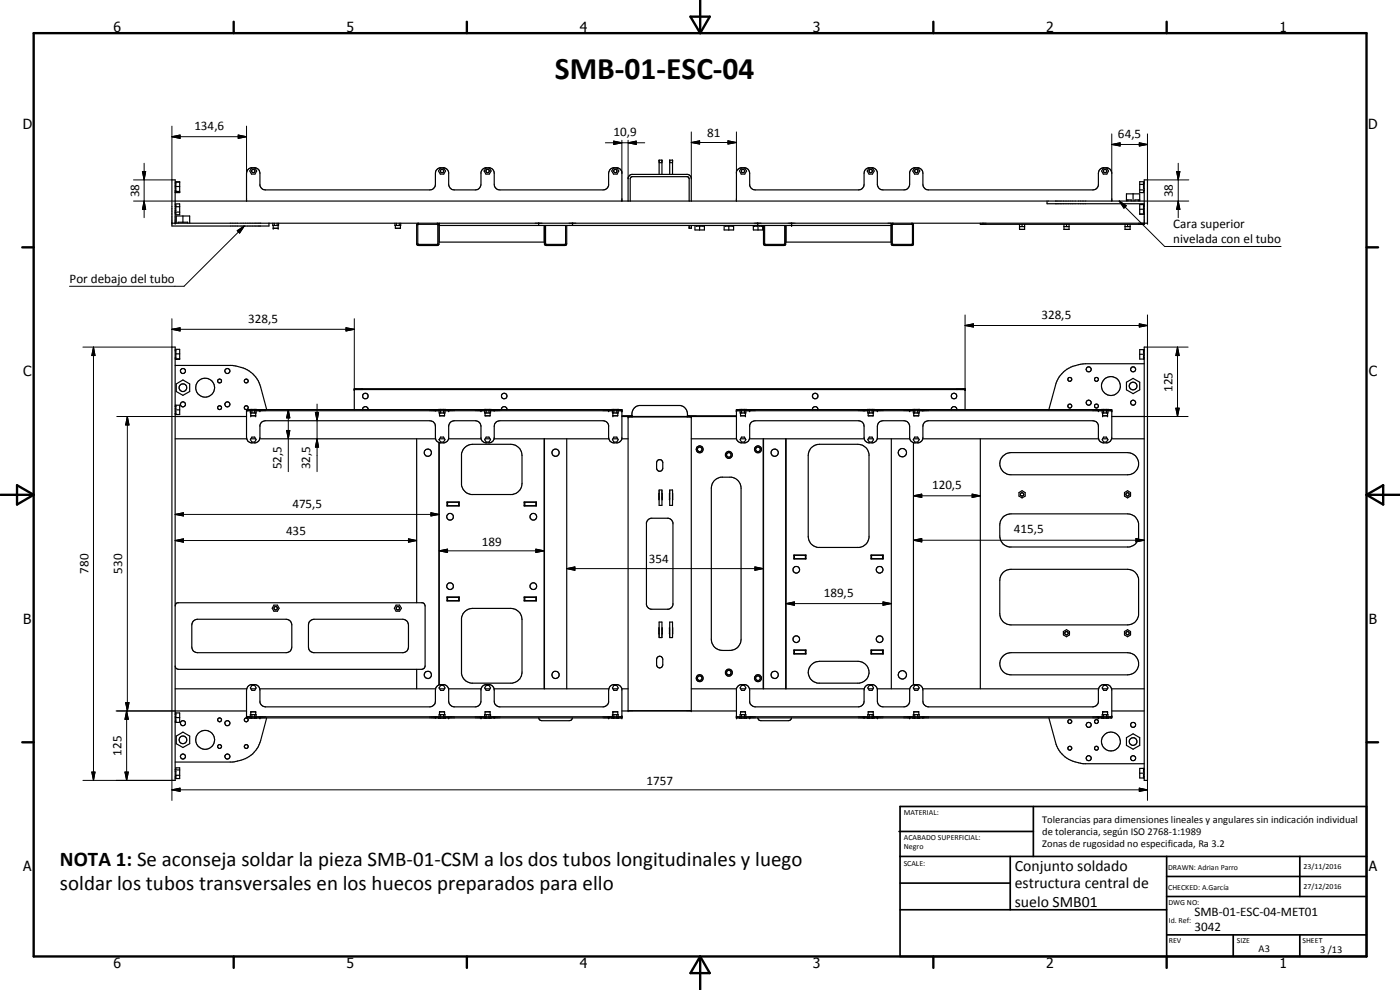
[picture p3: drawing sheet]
<svg xmlns="http://www.w3.org/2000/svg" width="420mm" height="297mm" viewBox="0 0 420 297" stroke-linecap="round" stroke-linejoin="round" font-family="sans-serif">
<g fill="none" stroke="#000" stroke-width=".35">
<path d="M52.6 54.8h.2M52.6 57.2h.2M52.6 55.1h.2M52.6 55.6h.2v-1.1h1.1v3.3h-1.3M52.6 56.3h.2v1.3M52.6 57.3h.2M52.6 57.6l1.3 .1M52.6 56h1.3M52.8 54.7h1.1M52.8 57.4h1.1M75.5 50.4h1l.5 .9-.5 .9h-1l-.5-.9zM132.2 50.4h1l.5 .9-.5 .9h-1l-.6-.9z"/>
<path d="M145.8 50.4h1l.6 .9-.6 .9h-1l-.5-.9zM184.1 50.4h1.1l.5 .9-.5 .9h-1.1l-.5-.9zM197.8 52.3v-4.3h.9v4.3M197.8 48.8h.9M201 48.8h.8M201 52.3v-4.3h.8v4.3M222.5 50.4h1l.6 .9-.6 .9h-1l-.6-.9zM260.8 50.4h1l.6 .9-.6 .9h-1l-.5-.9zM274.5 50.4h1l.5 .9-.5 .9h-1l-.6-.9zM331.1 50.4h1.1l.5 .9-.5 .9h-1.1l-.5-.9zM338.1 60h1.4v.3M338.5 60v.3"/>
<path d="M340.1 58.2v2.1M341.6 60v.3M342 57h1.4M342 55.3h1.2M342 60h-1.4v.3M343.2 55.1h.2M343.4 54.7h-.2v1.9h.2M343.4 54.5h-1.4v3.3h1.2v-.6h.2M51.6 67h292.8v-13h-1v13.3h-49.2v-.3M52.6 60.3h290.8M52.6 67v-13h-1v13.8h29.1v-.8M52.6 61.2h1.3v3.2h-1.1v-.6h-.2"/>
<path d="M52.6 61.8h.2M52.6 61.4h.2v1.8h-.2M52.6 63.6h1.3M52.8 62h1.1M52.9 67v-2.2h4v2.2M53.5 67v-.3h2.8v.3M54.9 64.8v1.9M74 60.3v-8.3a1.68 1.68 0 0 1 1.4-1.7 2.27 2.27 0 0 1 2 .4l.4 .4 .2 .9v3.6a1.7 1.7 0 0 0 1.7 1.4h49.3a1.65 1.65 0 0 0 1.7-1.7v-3.3a1.7 1.7 0 0 1 1.3-1.7 2.27 2.27 0 0 1 2.1 .4l.6 1v3.6a1.73 1.73 0 0 0 1.6 1.7h6.4a1.73 1.73 0 0 0 1.6-1.7v-3.6l.6-1a2.27 2.27 0 0 1 2.1-.4 1.7 1.7 0 0 1 1.3 1.7v3.3a1.73 1.73 0 0 0 1.7 1.7h31a1.7 1.7 0 0 0 1.7-1.4v-3.6a1.68 1.68 0 0 1 1.4-1.7 2.27 2.27 0 0 1 2 .4l.5 1v8.6M81.9 67v.6h1.7v-.6M82 67.6v.9h1.5v-.9M82.3 67v.6M83.2 67v.6"/>
<path d="M118.5 67v.6h1.8v-.6M118.6 67.6v.9h1.6v-.9M118.9 67v.6M119.8 67v.6M125.4 67.4h6v5.8h-6zM125.5 73.3h.1M125.5 67l-.5 .5v5.7l.5 .5h5.7l.4-.3 .1-6.1-.5-.3M131.8 67.6h135.7M131.8 67v5.6h31.5v-5M161.7 67v.6M163.4 67.6v5.7l.5 .4 6-.1 .2-.4v-5.6M163.7 67.6v5.6l.2 .1h5.8v-5.7"/>
<path d="M171.8 67v.6M188.5 60.3v-6.9l.5-.9 .6-.2 17.1 .1 .8 1v6.9M189.1 60.3v-6.7l.5-.6h16.7l.5 .6v6.7M206.8 67.6v.9h.7v-.9M208.6 67.6v1.4h2.8v-1.4M208.9 67.6v.3h2.1v-.3M210 67.9v1.1M217.3 67.6v1.4h2.9v-1.4M217.7 67.6v.3h2.1v-.3M217.7 67.6v.3M218.7 67.9v1.1M221 60.3v-8.6l.6-1a2.27 2.27 0 0 1 2-.4 1.68 1.68 0 0 1 1.4 1.7v3.6a1.7 1.7 0 0 0 1.6 1.4h31a1.73 1.73 0 0 0 1.7-1.7v-3.3a1.7 1.7 0 0 1 1.4-1.7 2.27 2.27 0 0 1 2 .4l.6 1v3.9l.4 .8 .4 .4 .9 .2h6.3a1.73 1.73 0 0 0 1.7-1.7v-3.6l.6-1a2.27 2.27 0 0 1 2-.4 1.7 1.7 0 0 1 1.4 1.7v3.3a1.73 1.73 0 0 0 1.7 1.7h49.3a1.7 1.7 0 0 0 1.6-1.4v-3.6a1.68 1.68 0 0 1 1.4-1.7 2.27 2.27 0 0 1 2.1 .4l.6 1.3v8.3"/>
<path d="M226.1 67.6v1.4h2.8v-1.4M226.4 67.6v.3M227.1 67.6v.3h-1M227.4 67v.6M227.5 67.6v1.4M227.9 67.6v.3h1M228.5 67.6v.3M229.1 67.6v5.6l.5 .5 6-.1 .2-.3v-5.7M229.5 67.6v5.6l.1 .1h5.8l.1-5.7M235.9 67.6v5h31.5v-5M237.6 67v.6M267.5 67v6.3l.5 .4 6-.1 .1-.3v-6l-.5-.3"/>
<path d="M267.8 67.4h6v5.8h-6zM268 67l-.5 .3M306 67.3v1.5h1.5v-1.5M306 68h1.5M306.7 67.3v.7M314.2 60.3v.8h29.2M319.3 67.3v1.5h1.5v-1.5M319.3 68h1.5M320.1 67.3v.7M337.6 67.3v1.5h1.6v-1.5M337.6 68h1.6M338.1 60.3v-2.1h3.9v2.1"/>
<path d="M338.4 67.3v.7M342 64.2h1.4M342 62.8h1.2M343.4 61.7h-.2v2.1h.2M343.4 61.4h-1.4v2.9l1.2-.1M51.6 104.1h1v130h-1zM52.6 105.2h.2v2.1h-.2M52.6 104.8h1.3v3l-1.1-.1M52.6 109.6h17.1a9.1 9.1 0 0 1 8.5 6.5l1.8 6.8M52.6 105.3h.2M52.8 106.2h1.1M52.9 115.2l2-1.2 2 1.2v2.3l-2 1.1-2-1.1z"/>
<path d="M53.9 107.7h-1.3M106.3 116.9h183.3M338.1 114.7l2-1.2 1.9 1.2v2.3l-1.9 1.1-2-1.1zM342 106.3h1.4M343.2 104.9v1.1h.2M343.2 105.3h.2M343.2 107.4h.2M343.4 104.1h1v130h-1zM343.4 106.7h-.2v1M343.4 104.9h-1.4v2.8h1.4M343.4 109.1h-17.6a9.2 9.2 0 0 0-9 6.5l-2 7.3M52.6 123.4h.2v1"/>
<path d="M52.6 121.6h1.3v2.8h-1.3M52.6 125h21.4M52.6 131.7h21.5M52.6 122h.2M52.6 121.9h.2M52.6 124h.2M52.6 123h1.3M52.8 121.6v1h-.2M74 122.9h112.6v8.6l-.5 1a2.27 2.27 0 0 1-2 .4l-1.1-.6-.3-.8-.1-4.2-.5-.7-.8-.3-31.3-.1a1.65 1.65 0 0 0-1.7 1.7v3.3a1.61 1.61 0 0 1-1.3 1.7 2.27 2.27 0 0 1-2.1-.4l-.6-1v-3.6a1.73 1.73 0 0 0-1.6-1.7h-6.4a1.71 1.71 0 0 0-1.6 1.7v3.6l-.6 1a2.27 2.27 0 0 1-2.1 .4l-.9-.6-.3-.5-.1-3.9a1.73 1.73 0 0 0-1.7-1.7h-49.3l-.9 .2-.7 .9-.1 3.9a1.6 1.6 0 0 1-1.4 1.7 2.27 2.27 0 0 1-2-.4l-.6-1.3zM74 123.2h112.6M75 122.9h2M75.1 123.2v.7h1.8v-.7"/>
<path d="M75.3 131.7h1.4M75.3 123.9v.9h1.4v-.9M75.5 122.9h.1M75.6 131.1h.8l.5 .8-.5 .7h-.8l-.5-.7zM75.6 123.2v.7M76.4 123.2v.7M76.5 122.9h.1M77.9 131.7h52.8M78 122.9v.3M106.3 122.9v-6.3h183.3v6.3M108.8 122.9a.83 .83 0 0 1 .9-.9 .83 .83 0 0 1 .8 .9M125 131.7v49.1"/>
<path d="M130.7 122.9v.3M131.7 122.9h1.9M131.7 132.8v72.7M131.8 123.2v.7h1.8v-.7M131.8 131.9v.1M131.8 132.8v72.7M131.9 123.9v.9h1.5v-.9M131.9 131.7h1.5M132.2 122.9h.1M132.2 131.1h.9l.5 .8-.5 .7h-.9l-.4-.7zM132.2 123.2v.7M133.1 123.2v.7"/>
<path d="M133.2 122.9h.1M134.6 131.7h9.8M134.7 122.9v.3M139.5 134.3l1-.7 1.3-.3h11.5a3.4 3.4 0 0 1 3.4 3.4v8.3a3.4 3.4 0 0 1-3 3.4h-12.3a3.5 3.5 0 0 1-2.9-2.9v-9.3l.4-1.2zM144.3 122.9v.3M145.4 122.9h1.9M145.4 123.2v.7h1.8v-.7M145.6 123.9v.9h1.5v-.9M145.6 131.7h1.5M145.8 122.9h.1M145.9 131.1h.9l.4 .8-.4 .7h-.9l-.5-.7zM145.9 123.2v.7"/>
<path d="M146.8 123.2v.7M146.8 122.9h.1M148.3 131.7h34.4M148.3 122.9v.3M150.5 122.9a.83 .83 0 0 1 .8-.9 .83 .83 0 0 1 .8 .9M163.3 131.7v75M163.4 131.7v75M170.1 131.7v75M182.7 122.9v.3M183.7 122.9h1.9M183.8 123.2v.7h1.7v-.7M183.9 131.7h1.5"/>
<path d="M183.9 123.9v.9h1.5v-.9M184.1 122.9h.1M184.2 123.2v.7M184.2 131.1h.9l.4 .8-.4 .7h-.9l-.4-.7zM185.1 123.2v.7M185.2 122.9h.1M186.6 131.7h1.9M186.6 125h34.4M186.6 124.8h3M188.5 125.1h19v88.1h-19zM189.6 125a2.76 2.76 0 0 1 2.2-3.3h12.4a2.72 2.72 0 0 1 2.1 3.3M197.3 138.2a.93 .93 0 0 1 1-.2 .93 .93 0 0 1 .6 .8v1.7a.93 .93 0 0 1-.9 .9 .93 .93 0 0 1-.9-.9v-1.7z"/>
<path d="M206.3 124.8h14.7M207.5 131.7h13.6M221 122.9h112.7v8.3l-.6 1.3a2.27 2.27 0 0 1-2.1 .4 1.6 1.6 0 0 1-1.4-1.7v-3.9l-.8-.9-.8-.2h-49.3a1.73 1.73 0 0 0-1.7 1.7v3.3l-.1 .6-.5 .7a2.27 2.27 0 0 1-2 .4l-1-.6-.4-.8v-3.6a1.73 1.73 0 0 0-1.7-1.7h-6.3a1.71 1.71 0 0 0-1.7 1.7v3.6l-.6 1a2.27 2.27 0 0 1-2 .4l-.6-.2a1.6 1.6 0 0 1-.8-1.5v-3.3a1.73 1.73 0 0 0-1.7-1.7l-31.3 .1-.7 .3-.5 .7-.1 3.9-.6 1.3a2.27 2.27 0 0 1-2 .4l-1-.6-.4-.8zM221 123.2h112.7M222 122.9h2M222.1 123.2v.7h1.7v-.7M222.2 123.9v.9h1.5v-.9M222.3 131.7h1.4M222.5 122.9h.1M222.5 131.1h.9l.4 .8-.4 .7h-.9l-.4-.7zM222.5 123.2v.7M223.4 123.2v.7"/>
<path d="M223.5 122.9h.1M224.9 131.7h34.5M225 122.9v.3M229.1 131.7v75M235.8 131.7v75M235.9 131.7v75M243.5 134.3l1.1-.7 1.3-.3h11.6a3.4 3.4 0 0 1 3.3 2.9v25.2a3.4 3.4 0 0 1-2.9 2.9h-12.5a3.3 3.3 0 0 1-2.8-3.3v-24.3l.2-1.3zM243.8 122.9a.83 .83 0 0 1 .9-.9 .83 .83 0 0 1 .8 .9M259.3 122.9v.3M260.3 122.9h2M260.4 123.2v.7h1.8v-.7M260.6 123.9v.9h1.5v-.9"/>
<path d="M260.6 131.7h1.4M260.8 122.9h.1M260.9 131.1h.8l.5 .8-.5 .7h-.8l-.5-.7zM260.9 123.2v.7M261.7 123.2v.7M261.8 122.9h.1M263.3 131.7h9.7M263.3 122.9v.3M267.5 131.7v75M273 122.9v.3M274 122.9h2M274.1 123.2v.7h1.8v-.7"/>
<path d="M274.1 131.8v.2M274.1 132.8v72.7M274.2 123.9v.9h1.5v-.9M274.3 131.7h1.4M274.5 122.9h.1M274.5 131.1h.9l.5 .8-.5 .7h-.9l-.4-.7zM274.5 123.2v.7M275.4 123.2v.7M275.5 122.9h.1M276.9 131.7h52.8M277 122.9v.3M285.5 122.9a.83 .83 0 0 1 .8-.9 .83 .83 0 0 1 .8 .9"/>
<path d="M294.2 131.7v75M301.1 136.8l1-.7 1.3-.3h35a3.3 3.3 0 0 1 3.3 3.3 3.3 3.3 0 0 1-3.3 3.4h-35a3.3 3.3 0 0 1-3.1-2.1 3.3 3.3 0 0 1 .8-3.6zM329.6 122.9v.3M330.7 122.9h1.9M330.8 123.2v.7h1.7v-.7M330.9 131.7h1.5M330.9 123.9v.9h1.5v-.9M331.1 122.9h.1M331.2 123.2v.7M331.2 131.1h.9l.4 .8-.4 .7h-.9l-.4-.7zM332.1 123.2v.7M332.2 122.9h-.1"/>
<path d="M333.6 131.7h9.8M333.7 125h9.7M134.1 150.6h3.7v1.2h-3.7zM134.1 151.7h3.7M134.1 150.7h3.7M134.3 150.7v1M137.7 150.7v1M157.3 150.6h3.7v1.2h-3.7zM157.3 151.7h3.7M157.3 150.7h3.7M157.5 150.7v1M160.8 150.7v1"/>
<path d="M194.4 156.1l1-.6h5.2l1 .6 .4 .7v24.6l-.4 .8-1 .6h-5.2l-1-.6-.4-.8v-24.6zM197.8 147h.9v4.6h-.9zM197.8 148.1v1.8M198.7 148.1v1.8M201 147h.8v4.6h-.8zM201 148.1v1.8M201.8 148.1v1.8M214.2 144.4l1-.8 .8-.3 3.5-.1a3.4 3.4 0 0 1 2.9 3.3v45.3a3.3 3.3 0 0 1-3.3 3.4h-2.3a3.3 3.3 0 0 1-3.3-3.4v-45.3l.2-1.3zM301 155.2l1.1-.8 1.3-.2h35a3.3 3.3 0 0 1 3.3 2.9v4.1a3.2 3.2 0 0 1-2.9 2.9h-35.8a3.3 3.3 0 0 1-3-3.3l.1-3.7 .2-.8zM305.8 147.8l.9-.6 1 .6v1l-1 .6-.9-.6zM337.5 147.8l.9-.6 .9 .6v1l-.9 .6-.9-.6zM134.1 179.1h3.7v1.2h-3.7z"/>
<path d="M134.1 179.2h3.7M134.3 179.2v1M137.7 179.2v1M157.3 179.1h3.7v1.2h-3.7zM157.3 179.2h3.7M157.5 179.2v1M160.8 179.2v1M238.2 166.5h3.7v1.2h-3.7zM238.2 166.6h3.7M238.2 167.6h3.7M238.4 166.6v1M241.7 166.6v1"/>
<path d="M261.4 166.5h3.7v1.2h-3.7zM261.4 166.6h3.7M261.4 167.6h3.7M261.6 166.6v1M264.9 166.6v1M301 171.8l1.1-.7 1.3-.3h35a3.3 3.3 0 0 1 3.3 2.9v10.9a3.3 3.3 0 0 1-3.3 2.9h-35a3.3 3.3 0 0 1-3.4-3.4v-9.9l.3-1.3zM52.6 181.8l.2-.6 .6-.4h73.4l.4 .2 .4 .8v18l-.3 .6-.5 .4h-73.3l-.7-.4-.2-.6M57.9 186.4l1.4-.6h26.6a1.73 1.73 0 0 1 1.7 1.7l-.1 6.9a1.6 1.6 0 0 1-1.6 1.4h-26.9a1.6 1.6 0 0 1-1.4-1.7v-6.6zM82.2 181.6h1.1l.5 .9-.5 .9h-1.1l-.5-.9zM93 186.4l1.2-.6h26.7a1.8 1.8 0 0 1 1.7 1.7v6.6a1.71 1.71 0 0 1-1.7 1.7l-27.2-.1-.7-.5-.4-1.1v-6.6zM118.9 181.6h1l.6 .9-.6 .9h-1l-.5-.9zM134.1 180.2h3.7"/>
<path d="M139.5 183.5l1-.7 1.3-.3h11.5a3.4 3.4 0 0 1 3.4 3.4v15.8a3.3 3.3 0 0 1-3 3.3h-12.3a3.4 3.4 0 0 1-2.9-2.9v-16.6l.4-1.3zM157.3 180.2h3.7M197.3 197.2a.9 .9 0 0 1 1-.3 .9 .9 0 0 1 .6 .9v1.7a.93 .93 0 0 1-.9 .9 .93 .93 0 0 1-.9-.9v-1.7zM197.8 186.6h.9v4.7h-.9zM197.8 188.4v1.8M198.7 188.4v1.8M201 186.6h.8v4.7h-.8zM201 188.4v1.8M201.8 188.4v1.8M238.2 195h3.7v1.2h-3.7zM238.2 195.1h3.7M238.2 196.1h3.7"/>
<path d="M238.4 195.1v1M241.7 195.1v1M243.5 199.4l1.1-.7 1.3-.3h11.6a3.3 3.3 0 0 1 3.3 3.1 3.3 3.3 0 0 1-2.9 3.5h-12.4a3.3 3.3 0 0 1-2.7-2.2 3.3 3.3 0 0 1 .7-3.4zM261.4 195h3.7v1.2h-3.7zM261.4 195.1h3.7M261.4 196.1h3.7M261.6 195.1v1M264.9 195.1v1M301.1 196.8l1-.7 1.3-.3h35a3.3 3.3 0 0 1 3.3 3.4 3.3 3.3 0 0 1-3.3 3.3h-35a3.3 3.3 0 0 1-3.1-2.1 3.3 3.3 0 0 1 .8-3.6zM319.1 189.5l1-.6 .9 .6v1l-.9 .6-1-.6zM337.5 189.5l.9-.6 .9 .6v1l-.9 .6-.9-.6zM52.6 215.7h.2v1"/>
<path d="M52.6 213.9h1.3v2.8h-1.3M52.6 206.7h21.5M52.6 213.3h21.4M52.6 214.2h.2M52.6 216.4h.2M52.6 215.3h1.3M52.8 213.9v1.1h-.2M74 215.1h112.6M74.4 206l.2-.2a2.27 2.27 0 0 1 2-.4 1.68 1.68 0 0 1 1.4 1.7v3.6a1.8 1.8 0 0 0 1.7 1.4h49.3a1.73 1.73 0 0 0 1.7-1.7v-3.3a1.7 1.7 0 0 1 1.3-1.7 2.27 2.27 0 0 1 2.1 .4l.6 1v3.6a1.8 1.8 0 0 0 1.6 1.7h6.4a1.8 1.8 0 0 0 1.6-1.7v-3.6l.6-1a2.27 2.27 0 0 1 2.1-.4 1.7 1.7 0 0 1 1.3 1.7v3.3a1.73 1.73 0 0 0 1.7 1.7h31a1.8 1.8 0 0 0 1.7-1.4v-3.6l.5-1.3a2.27 2.27 0 0 1 2.1-.4l.8 .4 .5 1v8.6h-112.6v-8.3zM75 215.4h2M75.1 215.1v-.7h1.8v.7M75.3 206.7h1.4"/>
<path d="M75.3 214.4v-.8h1.4v.8M75.5 215.4v.1M75.6 205.7h.8l.5 .7-.5 .7h-.8l-.5-.7zM75.6 214.4v.7M76.4 214.4v.7M76.5 215.4v.1M77.9 206.7h52.8M78 215.1v.3M80 215.4l-1.8 6.8a9.1 9.1 0 0 1-8.5 6.4h-17.1M125 200.8v5.9M130.7 215.1v.3M131.7 215.4h1.9"/>
<path d="M131.8 215.1v-.7h1.8v.7M131.8 206.4h.1M131.9 214.4v-.8h1.5v.8M131.9 206.7h1.5M132.2 215.4v.1M132.2 205.7h.9l.5 .7-.5 .7h-.9l-.4-.7zM132.2 214.4v.7M133.1 214.4v.7M133.2 215.4v.1M134.6 206.7h9.8M134.7 215.1v.3M144.3 215.1v.3"/>
<path d="M145.4 215.4h1.9M145.4 215.1v-.7h1.8v.7M145.6 214.4v-.8h1.5v.8M145.6 206.7h1.5M145.8 215.4v.1M145.9 205.7h.9l.4 .7-.4 .7h-.9l-.5-.7zM145.9 214.4v.7M146.8 214.4v.7M146.8 215.4v.1M148.3 206.7h34.4M148.3 215.1v.3M161.7 215.4l.3 .6 .6 .2h8.2l.7-.2 .3-.6"/>
<path d="M182.7 215.1v.3M183.7 215.4h1.9M183.8 215.1v-.7h1.7v.7M183.9 206.7h1.5M183.9 214.4v-.8h1.5v.8M184.2 215.4l-.1 .1M184.2 214.4v.7M184.2 205.7h.9l.4 .7-.4 .7h-.9l-.4-.7zM185.1 214.4v.7M185.2 215.4v.1M186.6 206.7h1.9M186.6 213.3h34.4"/>
<path d="M207.5 206.7h13.6M221 215.1h112.7M221.6 205.8a2.27 2.27 0 0 1 2-.4l1 .6 .3 .8 .1 3.9a1.8 1.8 0 0 0 1.6 1.4h31a1.73 1.73 0 0 0 1.7-1.7v-3.3a1.7 1.7 0 0 1 1.4-1.7 2.27 2.27 0 0 1 2 .4l.6 1v3.6a1.71 1.71 0 0 0 1.7 1.7h6.3a1.8 1.8 0 0 0 1.7-1.7v-3.6l.6-1a2.27 2.27 0 0 1 2-.4 1.7 1.7 0 0 1 1.4 1.7v3.3a1.73 1.73 0 0 0 1.7 1.7h49.3a1.8 1.8 0 0 0 1.6-1.4v-3.6a1.68 1.68 0 0 1 1.4-1.7 2.27 2.27 0 0 1 2.1 .4l.6 1.3v8.3h-112.7v-8.6zM222 215.4h2M222.1 215.1v-.7h1.7v.7M222.2 214.4v-.8h1.5v.8M222.3 206.7h1.4M222.5 215.4v.1M222.5 205.7h.9l.4 .7-.4 .7h-.9l-.4-.7zM222.5 214.4v.7M223.4 214.4v.7M223.5 215.4v.1"/>
<path d="M224.9 206.7h34.5M225 215.1v.3M227.4 215.4l.3 .6 .7 .2h8.1l.7-.2 .4-.6M259.3 215.1v.3M260.3 215.4h2M260.4 215.1v-.7h1.8v.7M260.6 214.4v-.8h1.5v.8M260.6 206.7h1.4M260.8 215.4v.1M260.9 205.7h.8l.5 .7-.5 .7h-.8l-.5-.7zM260.9 214.4v.7M261.7 214.4v.7"/>
<path d="M261.8 215.4v.1M263.3 206.7h9.7M263.3 215.1v.3M273 215.1v.3M274 215.4h2M274.1 215.1v-.7h1.8v.7M274.1 206.3v.2M274.2 214.4v-.8h1.5v.8M274.3 206.7h1.4M274.5 215.4v.1M274.5 205.7h.9l.5 .7-.5 .7h-.9l-.4-.7zM274.5 214.4v.7"/>
<path d="M275.4 214.4v.7M275.5 215.4v.1M276.9 206.7h52.8M277 215.1v.3M314.8 215.4l2 7.3a8.8 8.8 0 0 0 8.5 6.5h18.1M329.6 215.1v.3M330.7 215.4h1.9M330.8 215.1v-.7h1.7v.7M330.9 206.7h1.5M330.9 214.4v-.8h1.5v.8M331.2 215.4l-.1 .1M331.2 214.4v.7"/>
<path d="M331.2 205.7h.9l.4 .7-.4 .7h-.9l-.4-.7zM332.1 214.4v.7M332.1 215.4l.1 .1M333.6 206.7h9.8M333.7 213.3h9.7M52.6 230.8h.2v-.4h1.1v3.2h-1.3M52.6 231.4h.2v1.9h-.2M52.6 233h.2M52.6 231h1.3M52.8 232.6h1.1M52.9 220.9l2-1.2 2 1.2v2.2l-2 1.2-2-1.2zM338.1 221.3l2-1.1 1.9 1.1v2.3l-1.9 1.2-2-1.2z"/>
<path d="M342 232h1.4M343.2 230.5v1.1h.2M343.2 230.9h.2M343.2 233h.2M343.4 232.3h-.2v1.1M343.4 230.5h-1.4v2.9h1.4"/>
<circle cx="76" cy="51.3" r=".5"/>
<circle cx="132.7" cy="51.3" r=".49"/>
<circle cx="146.3" cy="51.3" r=".49"/>
<circle cx="184.7" cy="51.3" r=".49"/>
<circle cx="223" cy="51.3" r=".5"/>
<circle cx="261.3" cy="51.3" r=".49"/>
<circle cx="275" cy="51.3" r=".49"/>
<circle cx="331.6" cy="51.3" r=".51"/>
<circle cx="54.9" cy="116.3" r="1.15"/>
<circle cx="54.9" cy="111.3" r=".75"/>
<circle cx="61.6" cy="116.3" r="2.83"/>
<circle cx="65.9" cy="114.3" r=".59"/>
<circle cx="68.2" cy="111.3" r=".75"/>
<circle cx="73.9" cy="114.3" r=".59"/>
<circle cx="109.6" cy="118.8" r=".83"/>
<circle cx="151.3" cy="118.8" r=".83"/>
<circle cx="244.6" cy="118.8" r=".83"/>
<circle cx="286.3" cy="118.8" r=".85"/>
<circle cx="321.1" cy="113.8" r=".6"/>
<circle cx="326.7" cy="110.8" r=".76"/>
<circle cx="329.1" cy="113.8" r=".6"/>
<circle cx="333.4" cy="115.8" r="2.84"/>
<circle cx="340" cy="115.8" r="1.15"/>
<circle cx="340.1" cy="110.8" r=".76"/>
<circle cx="54.9" cy="121.3" r=".75"/>
<circle cx="65.9" cy="122.3" r=".59"/>
<circle cx="68.2" cy="121.3" r=".76"/>
<circle cx="73.9" cy="122.3" r=".59"/>
<circle cx="128.4" cy="135.8" r="1.09"/>
<circle cx="166.7" cy="135.8" r="1.09"/>
<circle cx="210" cy="134.8" r=".69"/>
<circle cx="210" cy="134.8" r="1.04"/>
<circle cx="218.7" cy="136.5" r="1.05"/>
<circle cx="218.7" cy="136.5" r=".69"/>
<circle cx="227.5" cy="134.8" r=".71"/>
<circle cx="227.5" cy="134.8" r="1.05"/>
<circle cx="232.5" cy="135.8" r="1.09"/>
<circle cx="270.8" cy="135.8" r="1.26"/>
<circle cx="321" cy="121.8" r=".58"/>
<circle cx="326.7" cy="120.8" r=".76"/>
<circle cx="329.1" cy="121.8" r=".6"/>
<circle cx="340.1" cy="120.8" r=".75"/>
<circle cx="135.1" cy="155.1" r="1.01"/>
<circle cx="160.1" cy="155.1" r="1.01"/>
<circle cx="306.7" cy="148.3" r=".51"/>
<circle cx="338.4" cy="148.3" r=".5"/>
<circle cx="135.1" cy="175.9" r="1.01"/>
<circle cx="160.1" cy="175.9" r="1"/>
<circle cx="239" cy="170.9" r="1.01"/>
<circle cx="264" cy="171" r="1.01"/>
<circle cx="82.7" cy="182.5" r=".52"/>
<circle cx="119.4" cy="182.5" r=".5"/>
<circle cx="239" cy="191.8" r="1"/>
<circle cx="264" cy="191.8" r="1"/>
<circle cx="320" cy="190" r=".51"/>
<circle cx="338.4" cy="190" r=".49"/>
<circle cx="54.9" cy="217" r=".76"/>
<circle cx="65.9" cy="216" r=".58"/>
<circle cx="68.3" cy="217" r=".75"/>
<circle cx="73.9" cy="216" r=".58"/>
<circle cx="128.4" cy="202.5" r="1.09"/>
<circle cx="166.7" cy="202.5" r="1.1"/>
<circle cx="210" cy="203.5" r=".7"/>
<circle cx="210" cy="203.5" r="1.04"/>
<circle cx="218.7" cy="201.8" r="1.06"/>
<circle cx="218.7" cy="201.8" r=".7"/>
<circle cx="227.5" cy="203.5" r=".71"/>
<circle cx="227.5" cy="203.5" r="1.04"/>
<circle cx="232.5" cy="202.5" r="1.09"/>
<circle cx="270.8" cy="202.5" r="1.25"/>
<circle cx="321.1" cy="216.5" r=".59"/>
<circle cx="326.7" cy="217.5" r=".76"/>
<circle cx="329.1" cy="216.5" r=".59"/>
<circle cx="340.1" cy="217.5" r=".77"/>
<circle cx="54.9" cy="227" r=".75"/>
<circle cx="54.9" cy="222" r="1.15"/>
<circle cx="61.6" cy="222" r="2.84"/>
<circle cx="65.9" cy="224" r=".58"/>
<circle cx="68.2" cy="227" r=".76"/>
<circle cx="73.9" cy="224" r=".58"/>
<circle cx="321.1" cy="224.5" r=".59"/>
<circle cx="326.7" cy="227.5" r=".75"/>
<circle cx="329.1" cy="224.5" r=".59"/>
<circle cx="333.4" cy="222.5" r="2.84"/>
<circle cx="340" cy="222.5" r="1.15"/>
<circle cx="340.1" cy="227.5" r=".75"/>
</g>
<g fill="#000">
<circle cx="197.8" cy="48" r=".18"/>
<circle cx="198.7" cy="48" r=".18"/>
<circle cx="201" cy="48" r=".18"/>
<circle cx="201.8" cy="48" r=".18"/>
<circle cx="51.6" cy="67" r=".18"/>
<circle cx="52.6" cy="67" r=".18"/>
<circle cx="82" cy="68.5" r=".18"/>
<circle cx="83.5" cy="68.5" r=".18"/>
<circle cx="227.4" cy="67.6" r=".18"/>
<circle cx="227.4" cy="67" r=".18"/>
<circle cx="237.6" cy="67.6" r=".18"/>
<circle cx="237.6" cy="67" r=".18"/>
<circle cx="343.4" cy="67" r=".18"/>
<circle cx="344.4" cy="67" r=".18"/>
<circle cx="106.3" cy="116.9" r=".18"/>
<circle cx="106.3" cy="116.6" r=".18"/>
<circle cx="289.6" cy="116.9" r=".18"/>
<circle cx="289.6" cy="116.6" r=".18"/>
<circle cx="74" cy="123.2" r=".18"/>
<circle cx="75.3" cy="124.8" r=".18"/>
<circle cx="76.7" cy="124.8" r=".18"/>
<circle cx="78" cy="123.2" r=".18"/>
<circle cx="78" cy="122.9" r=".18"/>
<circle cx="134.7" cy="122.9" r=".18"/>
<circle cx="134.7" cy="123.2" r=".18"/>
<circle cx="144.3" cy="123.2" r=".18"/>
<circle cx="144.3" cy="122.9" r=".18"/>
<circle cx="182.7" cy="122.9" r=".18"/>
<circle cx="182.7" cy="123.2" r=".18"/>
<circle cx="183.9" cy="124.8" r=".18"/>
<circle cx="186.6" cy="123.2" r=".18"/>
<circle cx="186.6" cy="122.9" r=".18"/>
<circle cx="188.5" cy="125.1" r=".18"/>
<circle cx="189.6" cy="124.8" r=".18"/>
<circle cx="206.3" cy="124.8" r=".18"/>
<circle cx="207.5" cy="125.1" r=".18"/>
<circle cx="221" cy="123.2" r=".18"/>
<circle cx="221" cy="122.9" r=".18"/>
<circle cx="223.7" cy="124.8" r=".18"/>
<circle cx="225" cy="123.2" r=".18"/>
<circle cx="225" cy="122.9" r=".18"/>
<circle cx="263.3" cy="122.9" r=".18"/>
<circle cx="263.3" cy="123.2" r=".18"/>
<circle cx="273" cy="122.9" r=".18"/>
<circle cx="273" cy="123.2" r=".18"/>
<circle cx="329.6" cy="123.2" r=".18"/>
<circle cx="329.6" cy="122.9" r=".18"/>
<circle cx="330.9" cy="124.8" r=".18"/>
<circle cx="332.4" cy="124.8" r=".18"/>
<circle cx="333.7" cy="123.2" r=".18"/>
<circle cx="74" cy="215.1" r=".18"/>
<circle cx="75.3" cy="213.6" r=".18"/>
<circle cx="76.7" cy="213.6" r=".18"/>
<circle cx="78" cy="215.4" r=".18"/>
<circle cx="78" cy="215.1" r=".18"/>
<circle cx="134.7" cy="215.4" r=".18"/>
<circle cx="134.7" cy="215.1" r=".18"/>
<circle cx="144.3" cy="215.4" r=".18"/>
<circle cx="144.3" cy="215.1" r=".18"/>
<circle cx="182.7" cy="215.4" r=".18"/>
<circle cx="182.7" cy="215.1" r=".18"/>
<circle cx="183.9" cy="213.6" r=".18"/>
<circle cx="186.6" cy="215.4" r=".18"/>
<circle cx="186.6" cy="215.1" r=".18"/>
<circle cx="188.5" cy="213.2" r=".18"/>
<circle cx="207.5" cy="213.2" r=".18"/>
<circle cx="221" cy="215.4" r=".18"/>
<circle cx="221" cy="215.1" r=".18"/>
<circle cx="223.7" cy="213.6" r=".18"/>
<circle cx="225" cy="215.1" r=".18"/>
<circle cx="225" cy="215.4" r=".18"/>
<circle cx="263.3" cy="215.4" r=".18"/>
<circle cx="263.3" cy="215.1" r=".18"/>
<circle cx="273" cy="215.4" r=".18"/>
<circle cx="273" cy="215.1" r=".18"/>
<circle cx="329.6" cy="215.4" r=".18"/>
<circle cx="329.6" cy="215.1" r=".18"/>
<circle cx="330.9" cy="213.6" r=".18"/>
<circle cx="332.4" cy="213.6" r=".18"/>
<circle cx="333.7" cy="215.1" r=".18"/>
</g>
<g fill="none" stroke="#000" stroke-width=".71">
<path d="M10.1 9.9h400v277.1h-400zM70.1 6.5v3.4M140.1 6.5v3.4M207.2 5h5.8l-2.9 4.9zM210.1 0v9.9M280.1 6.5v3.4M350.1 6.5v3.4M6.7 74.2h3.4M410.1 74.2h3.5M.1 148.5h10M5.1 145.6l5 2.9-5 2.9zM410.1 148.5h10"/>
<path d="M410.1 148.5l5-2.9v5.8zM6.7 222.7h3.4M410.1 222.7h3.5M70.1 287v3.4M140.1 287v3.4M210.1 287v10M210.1 287l2.9 5h-5.8zM280.1 287v3.4M350.1 287v3.4"/>
</g>
<g fill="none" stroke="#000" stroke-width=".51">
<path d="M269.8 249.5h40.3M270.1 242h140v45h-140zM270.1 257h140M303.2 257v16M310.1 242v15M350.1 257v30M390.1 257v12M270.1 265h33.1M270.1 273h80M350.1 269h60M350.1 263h60M350.1 280.5h60"/>
<path d="M370.1 280.5v6.5M390.1 280.5v6.5"/>
</g>
<g fill="none" stroke="#000" stroke-width=".3">
<path d="M51.6 37.8v16.2h-11.5M74 37.8v14.2M207.5 39.6v14M221 39.6v12.4M42.7 51.5h1l-.4 2.5zM43.3 49v16.3M51.6 41l2.4-.5v1zM51.6 41h22.4M71.5 40.5l2.5 .5-2.5 .5zM181.7 42.8h11.8M184.2 42.3l2.4 .5-2.4 .5zM186.6 42.1v9.9"/>
<path d="M188.5 42.8l2.5-.5v1zM188.5 42.1v11.5M207.5 42.8l2.5-.6v1zM207.5 42.8h13.5M218.5 42.2l2.5 .6-2.5 .4zM333.7 43.3l2.5-.5v1zM333.7 43.3h10.7M333.7 40.2v11.8M341.9 42.8l2.5 .5-2.5 .5zM344.4 40.2v13.8h12.4M353.1 51.5h1l-.5 2.5zM353.6 49v16.3"/>
<path d="M40.1 60.3h12.5M43.3 60.3l.4 2.5h-1zM71.2 69.2l2.1-1.4-1.4 2.1zM73.3 67.8l-18.1 18.1h-34.3M335.9 60.3l2.1 1.4-.7 .7zM335.9 60.3l13.6 13.7h35M343.4 60.3h13.4M353.6 60.3l.5 2.5h-1zM51.6 98.8l2.4-.5v1zM51.6 95.6v8.5h-26.7M51.6 98.8h54.7M103.8 98.3l2.5 .5-2.5 .5z"/>
<path d="M106.3 95.6v21.5M289.6 97.7l2.5-.5v.9zM289.6 97.7h54.8M289.6 94.5v22.6M341.9 97.2l2.5 .5-2.5 .4zM344.4 94.5v9.6h12.2M28.1 104.1l.4 2.6h-1zM28.1 104.1v130M353.4 104.1l.5 2.6h-1zM353.4 104.1v20.9M35 125h17.6M38.2 125l.5 2.5h-1z"/>
<path d="M38.2 125v88.3M86 129.2h1l-.5 2.5zM86.5 122.9l.5 2.5h-1zM86.5 122.9v18.6M94.6 123.7h1l-.4 2.5zM95.2 131.7l.4 2.5h-1zM95.2 121.2v20.3M343.4 125h13.2M352.9 122.5h1l-.5 2.5zM52.6 154.3l2.5-.5v1zM52.6 154.3h79.2M129.3 153.8l2.5 .5-2.5 .5z"/>
<path d="M274.1 148.8l2.5-.5v1zM274.1 148.8h20.1M291.7 148.3l2.5 .5-2.5 .5zM52.6 162.2l2.5-.5v1zM52.6 162.2h72.4M122.6 161.7l2.4 .5-2.4 .5zM131.8 165.3l2.5-.5v1zM131.8 165.3h31.5M160.8 164.8l2.5 .5-2.5 .5zM170.1 170.6l2.4-.5v1zM170.1 170.6h59M226.6 170.1l2.5 .5-2.5 .5z"/>
<path d="M274.1 162.1l2.5-.5v1zM274.1 162.1h69.3M340.9 161.6l2.5 .5-2.5 .5zM235.9 181.1l2.5-.5v1zM235.9 181.1h31.6M265 180.6l2.5 .5-2.5 .5zM34.8 213.3h17.8M37.7 210.8h1l-.5 2.5zM38 213.3l.5 2.5h-1zM38 213.3v20.8M24.9 234.1h27.7M27.5 231.6h1l-.4 2.5z"/>
<path d="M37.5 231.6h1l-.5 2.5zM51.6 237l2.4-.5v.9zM51.6 234.1v6.1M51.6 237h292.8M341.9 236.5l2.5 .5-2.5 .4zM344.4 234.1v6.1"/>
</g>
<g fill="#000">
<path d="M42.7 51.5h1l-.4 2.5zM51.6 41l2.4-.5v1zM71.5 40.5l2.5 .5-2.5 .5zM184.2 42.3l2.4 .5-2.4 .5zM188.5 42.8l2.5-.5v1zM207.5 42.8l2.5-.6v1zM218.5 42.2l2.5 .6-2.5 .4zM333.7 43.3l2.5-.5v1zM341.9 42.8l2.5 .5-2.5 .5zM353.1 51.5h1l-.5 2.5zM43.3 60.3l.4 2.5h-1zM71.2 69.2l2.1-1.4-1.4 2.1z"/>
<path d="M335.9 60.3l2.1 1.4-.7 .7zM353.6 60.3l.5 2.5h-1zM51.6 98.8l2.4-.5v1zM103.8 98.3l2.5 .5-2.5 .5zM289.6 97.7l2.5-.5v.9zM341.9 97.2l2.5 .5-2.5 .4zM28.1 104.1l.4 2.6h-1zM353.4 104.1l.5 2.6h-1zM38.2 125l.5 2.5h-1zM86 129.2h1l-.5 2.5zM86.5 122.9l.5 2.5h-1zM94.6 123.7h1l-.4 2.5z"/>
<path d="M95.2 131.7l.4 2.5h-1zM352.9 122.5h1l-.5 2.5zM52.6 154.3l2.5-.5v1zM129.3 153.8l2.5 .5-2.5 .5zM274.1 148.8l2.5-.5v1zM291.7 148.3l2.5 .5-2.5 .5zM52.6 162.2l2.5-.5v1zM122.6 161.7l2.4 .5-2.4 .5zM131.8 165.3l2.5-.5v1zM160.8 164.8l2.5 .5-2.5 .5zM170.1 170.6l2.4-.5v1zM226.6 170.1l2.5 .5-2.5 .5z"/>
<path d="M274.1 162.1l2.5-.5v1zM340.9 161.6l2.5 .5-2.5 .5zM235.9 181.1l2.5-.5v1zM265 180.6l2.5 .5-2.5 .5zM37.7 210.8h1l-.5 2.5zM38 213.3l.5 2.5h-1zM27.5 231.6h1l-.4 2.5zM37.5 231.6h1l-.5 2.5zM51.6 237l2.4-.5v.9zM341.9 236.5l2.5 .5-2.5 .4z"/>
</g>
<text font-size="9.4" x="166.5" y="23.8">SMB-01-ESC-04</text>
<g font-size="6.3">
<text x="18" y="259.8">NOTA 1: Se aconseja soldar la pieza SMB-01-CSM a los dos tubos longitudinales y luego</text>
<text x="18" y="267">soldar los tubos transversales en los huecos preparados para ello</text>
</g>
<g font-size="4.7">
<text x="304.6" y="261.2">Conjunto soldado</text>
<text x="304.6" y="266.6">estructura central de</text>
<text x="304.6" y="272">suelo SMB01</text>
</g>
<g font-size="4.2">
<text x="34" y="9.6">6</text>
<text x="104" y="9.6">5</text>
<text x="174" y="9.6">4</text>
<text x="244" y="9.6">3</text>
<text x="314" y="9.6">2</text>
<text x="384" y="9.6">1</text>
<text x="6.8" y="38.7">D</text>
<text x="410.6" y="38.7">D</text>
<text x="7" y="112.9">C</text>
<text x="410.8" y="112.9">C</text>
<text x="7" y="187.1">B</text>
<text x="410.8" y="187.1">B</text>
<text x="7" y="261.4">A</text>
<text x="410.8" y="261.4">A</text>
<text x="34" y="290.4">6</text>
<text x="104" y="290.4">5</text>
<text x="174" y="290.4">4</text>
<text x="244" y="290.4">3</text>
<text x="314" y="290.4">2</text>
<text x="384" y="290.4">1</text>
</g>
<g font-size="3.9">
<text x="58.3" y="39">134,6</text>
<text x="184.1" y="40.8">10,9</text>
<text x="212.2" y="41.2">81</text>
<text x="335.5" y="41.3">64,5</text>
<text x="41.7" y="59.2" transform="rotate(-90 41.7 59.2)">38</text>
<text x="352" y="59.2" transform="rotate(-90 352 59.2)">38</text>
<text x="352.1" y="68.4">Cara superior</text>
<text x="352.1" y="72.9">nivelada con el tubo</text>
<text x="20.9" y="84.9">Por debajo del tubo</text>
<text x="312.5" y="95.6">328,5</text>
<text x="74.5" y="96.8">328,5</text>
<text x="351.9" y="117.6" transform="rotate(-90 351.9 117.6)">125</text>
<text x="84.4" y="140.8" transform="rotate(-90 84.4 140.8)">52,5</text>
<text x="93.1" y="140.8" transform="rotate(-90 93.1 140.8)">32,5</text>
<text x="279.7" y="146.7">120,5</text>
<text x="87.7" y="152.3">475,5</text>
<text x="85.8" y="160.7">435</text>
<text x="304.3" y="160">415,5</text>
<text x="144.6" y="163.7">189</text>
<text x="26.5" y="172.2" transform="rotate(-90 26.5 172.2)">780</text>
<text x="36.7" y="172.2" transform="rotate(-90 36.7 172.2)">530</text>
<text x="194.8" y="169">354</text>
<text x="247.2" y="179">189,5</text>
<text x="36.4" y="226.7" transform="rotate(-90 36.4 226.7)">125</text>
<text x="194" y="235.4">1757</text>
<text x="358.5" y="275">SMB-01-ESC-04-MET01</text>
<text x="358.5" y="279.4">3042</text>
</g>
<g font-size="3.1">
<text x="312.7" y="246.8">Tolerancias para dimensiones lineales y angulares sin indicación individual</text>
<text x="312.7" y="250.4">de tolerancia, según ISO 2768-1:1989</text>
<text x="312.7" y="254">Zonas de rugosidad no especificada, Ra 3.2</text>
<text x="377.7" y="285.6">A3</text>
<text x="396.2" y="285.9">3 /13</text>
</g>
<g font-size="2.4">
<text x="271.2" y="244.4">MATERIAL:</text>
<text x="271.3" y="252">ACABADO SUPERFICIAL:</text>
<text x="271.3" y="254.6">Negro</text>
<text x="271.2" y="259.7">SCALE:</text>
<text x="350.6" y="261">DRAWN: Adrian Parro</text>
<text x="391.2" y="260.6">23/11/2016</text>
<text x="350.6" y="267.1">CHECKED: A.García</text>
<text x="391.2" y="266.7">27/12/2016</text>
<text x="350.6" y="271.4">DWG NO:</text>
<text x="350.8" y="276.9">Id. Ref:</text>
<text x="350.8" y="282.8">REV</text>
<text x="371.2" y="282.9">SIZE</text>
<text x="390.9" y="282.9">SHEET</text>
</g>
</svg>
